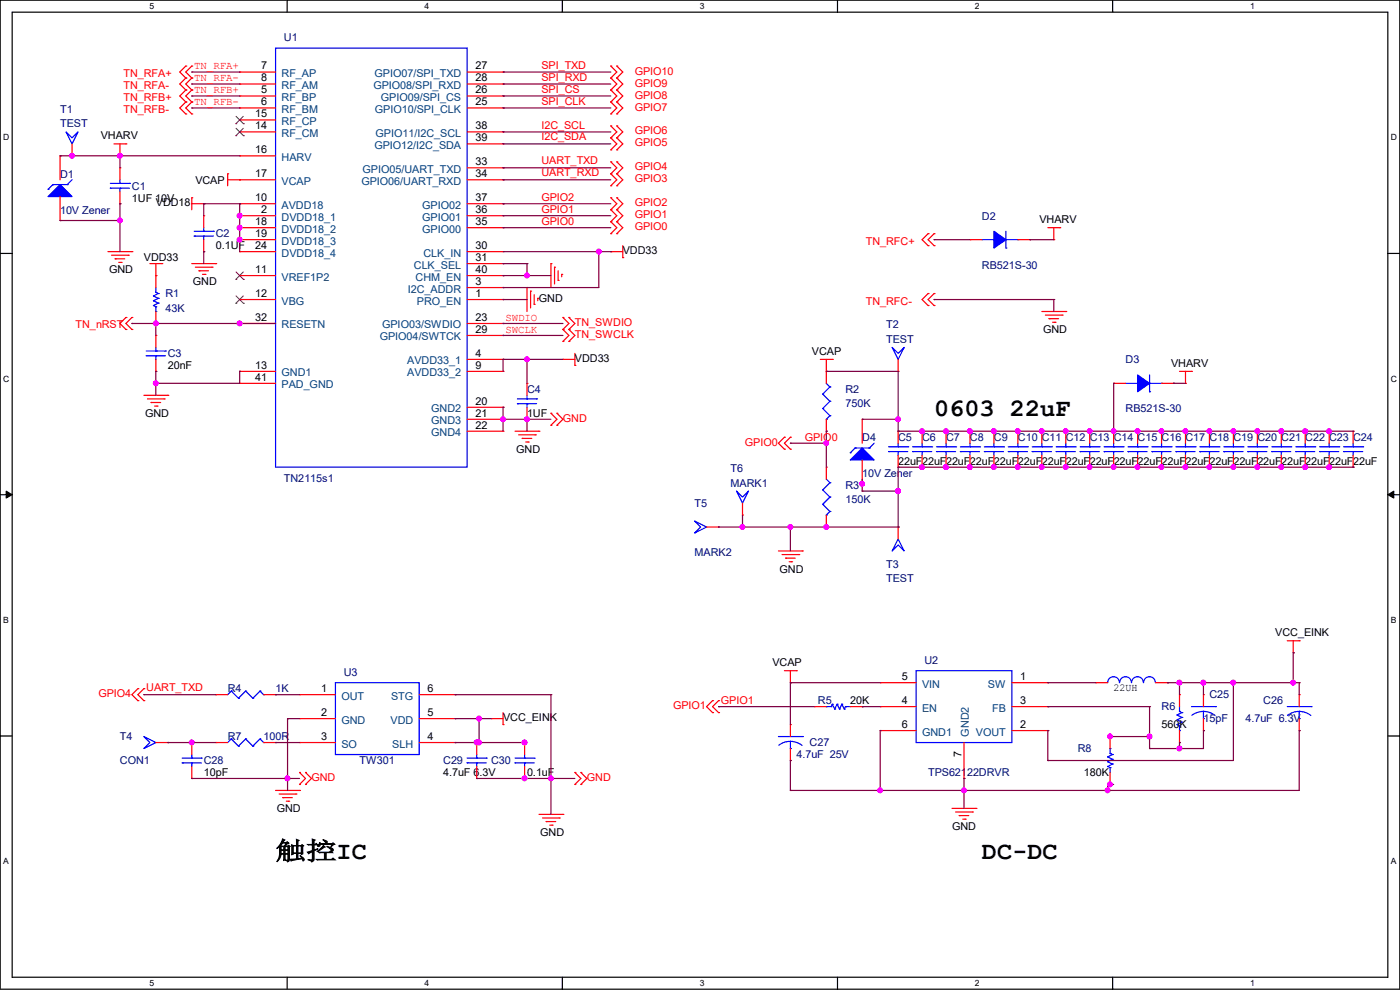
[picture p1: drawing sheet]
<svg xmlns="http://www.w3.org/2000/svg" width="297mm" height="210mm" viewBox="0 0 297 210" stroke-linecap="round" stroke-linejoin="round" font-family="sans-serif">
<path d="M0 0h297v209.8h-297zM2.6 2.6h291.8v204.7h-291.8z" fill="none" stroke="#000" stroke-width=".25"/>
<g fill="#fff">
<path d="M31.7 .3h1v2h-1z"/>
<path d="M31.7 207.6h1v1.9h-1z"/>
</g>
<path d="M60.9 0v2.6M60.9 207.3v2.5" fill="none" stroke="#000" stroke-width=".25"/>
<g fill="#fff">
<path d="M90.1 .3h1v2h-1z"/>
<path d="M90.1 207.6h1v1.9h-1z"/>
</g>
<path d="M119.3 0v2.6M119.3 207.3v2.5" fill="none" stroke="#000" stroke-width=".25"/>
<g fill="#fff">
<path d="M148.5 .3h.9v2h-.9z"/>
<path d="M148.5 207.6h.9v1.9h-.9z"/>
</g>
<path d="M177.7 0v2.6M177.7 207.3v2.5" fill="none" stroke="#000" stroke-width=".25"/>
<g fill="#fff">
<path d="M206.8 .3h1v2h-1z"/>
<path d="M206.8 207.6h1v1.9h-1z"/>
</g>
<path d="M236.1 0v2.6M236.1 207.3v2.5" fill="none" stroke="#000" stroke-width=".25"/>
<g fill="#fff">
<path d="M265.2 .3h1v2h-1z"/>
<path d="M265.2 207.6h1v1.9h-1z"/>
<path d="M.7 28.2h1.2v1.9h-1.2z"/>
<path d="M295.1 28.2h1.2v1.9h-1.2z"/>
<path d="M.7 79.3h1.2v2h-1.2z"/>
<path d="M295.1 79.3h1.2v2h-1.2z"/>
</g>
<path d="M0 53.8h2.6M294.4 53.8h2.6" fill="none" stroke="#000" stroke-width=".25"/>
<g fill="#fff">
<path d="M.7 130.5h1.2v2h-1.2z"/>
<path d="M295.1 130.5h1.1v2h-1.1z"/>
</g>
<path d="M0 104.9h2.6M294.4 104.9h2.6" fill="none" stroke="#000" stroke-width=".25"/>
<path d="M1.3 104.2l1.3 .7-1.3 .8zM294.4 104.9l1.3-.7v1.5z" fill="#000" stroke="#000" stroke-width=".21"/>
<g fill="#fff">
<path d="M.7 181.7h1.2v2h-1.2z"/>
<path d="M295.1 181.7h1.1v2h-1.1z"/>
</g>
<path d="M0 156.1h2.6M294.4 156.1h2.6" fill="none" stroke="#000" stroke-width=".25"/>
<g fill="none" stroke="#f00" stroke-width=".25">
<path d="M39.4 14h.1M39.4 16.6h.1M39.4 19.1h.1M39.4 14l-1.3 1.3 1.3 1.3M39.4 19.1l-1.3 1.3 1.3 1.2M39.4 16.6l-1.3 1.2 1.3 1.3M40.7 14h.1M40.7 16.6h.1M40.7 19.1h.1M40.7 14l-1.3 1.3 1.3 1.3M40.7 19.1l-1.3 1.3 1.3 1.2M40.7 16.6l-1.3 1.2 1.3 1.3"/>
<path d="M50.8 15.3h.1M50.8 17.8h.1M50.8 15.3h7.7M50.8 17.8h7.7M99.1 15.3h7.6M99.1 17.8h7.6M106.7 15.3h.1M106.7 17.8h.1M129.6 19.1h.1M129.6 16.6h.1M129.6 14h.1M129.6 19.1l1.3 1.3-1.3 1.2"/>
<path d="M129.6 16.6l1.3 1.2-1.3 1.3M129.6 14l1.3 1.3-1.3 1.3M130.9 19.1h.1M130.9 16.6h.1M130.9 14h.1M130.9 19.1l1.2 1.3-1.2 1.2M130.9 16.6l1.2 1.2-1.2 1.3M130.9 14l1.2 1.3-1.2 1.3M12.7 33.1h.1M12.7 33.1v5M15.3 33.1h.1M15.3 30.5v2.6"/>
<path d="M24.2 30.5h2.5M25.4 33.1h.1M25.4 35.6h.1M25.4 30.5v2.6M25.4 35.6v2.5M26.7 30.5h.1M39.4 21.6h.1M39.4 24.2h.1M39.4 21.6l-1.3 1.3 1.3 1.3M40.7 21.6h.1M40.7 24.2h.1M40.7 21.6l-1.3 1.3 1.3 1.3"/>
<path d="M48.3 36.9h.1M48.3 38.1h10.2M48.3 36.9v2.5M50.8 38.1h.1M50.8 20.4h.1M50.8 22.9h.1M50.8 28h.1M50.8 25.4h.1M50.8 33.1h.1M50.8 20.4h7.7M50.8 22.9h7.7M50.8 28h7.7"/>
<path d="M50.8 25.4h7.7M50.8 33.1h7.7M99.1 30.5h7.6M99.1 38.1h7.6M99.1 20.4h7.6M99.1 22.9h7.6M99.1 28h7.6M99.1 35.6h7.6M106.7 22.9h.1M106.7 20.4h.1M106.7 35.6h.1M106.7 38.1h.1"/>
<path d="M106.7 28h.1M106.7 30.5h.1M129.6 39.4h.1M129.6 36.9h.1M129.6 34.3h.1M129.6 31.8h.1M129.6 29.3h.1M129.6 26.7h.1M129.6 24.2h.1M129.6 21.6h.1M129.6 36.9l1.3 1.2-1.3 1.3M129.6 34.3l1.3 1.3-1.3 1.3"/>
<path d="M129.6 29.3l1.3 1.2-1.3 1.3M129.6 26.7l1.3 1.3-1.3 1.3M129.6 21.6l1.3 1.3-1.3 1.3M130.9 39.4h.1M130.9 36.9h.1M130.9 34.3h.1M130.9 31.8h.1M130.9 29.3h.1M130.9 26.7h.1M130.9 24.2h.1M130.9 21.6h.1M130.9 36.9l1.2 1.2-1.2 1.3"/>
<path d="M130.9 34.3l1.2 1.3-1.2 1.3M130.9 29.3l1.2 1.2-1.2 1.3M130.9 26.7l1.2 1.3-1.2 1.3M130.9 21.6l1.2 1.3-1.2 1.3M12.7 46.8h.1M12.7 41.7v5.1M22.9 53.4h5.1M23.7 54.1h3.5M24.4 54.9h.1M24.4 54.9h2.1M25.2 55.7h.5M25.4 43.2h.1"/>
<path d="M25.4 40.7v2.5M25.7 55.7h.1M27.2 54.1h.1M28 53.4h.1M31.8 55.9h2.5M33.1 58.5h.1M33.1 55.9v5.1M34.3 55.9h.1M40.7 42h.1M40.7 43.2h2.5M40.7 42v2.5M40.7 55.9h5.1"/>
<path d="M41.4 56.7h3.6M42.2 57.4h.1M42.2 57.4h2M43 58.2h.5M43.2 43.2h.1M43.2 53.4h.1M43.2 45.8h.1M43.2 45.8v2.5M43.2 50.8v2.6M43.5 58.2h.1M45 56.7h.1M45.8 55.9h.1"/>
<path d="M50.8 45.8h.1M50.8 43.2h.1M50.8 58.5h.1M50.8 48.3h.1M50.8 50.8h.1M50.8 53.4h.1M50.8 43.2h7.7M50.8 53.4h7.7M50.8 48.3h7.7M50.8 45.8h7.7M50.8 58.5h7.7M50.8 50.8h7.7"/>
<path d="M99.1 43.2h7.6M99.1 55.9h7.6M99.1 53.4h7.6M99.1 48.3h7.6M99.1 45.8h7.6M99.1 58.5h7.6M106.7 53.4h.1M106.7 55.9h.1M106.7 48.3h.1M106.7 45.8h.1M106.7 43.2h.1M106.7 58.5h.1"/>
<path d="M116.9 55.9h.1M116.9 55.9v5.1M117.6 56.7h.1M117.6 56.7v3.5M118.4 59.5h.1M118.4 57.4v2.1M119.2 58.2h.1M119.2 58.2v.5M129.6 53.4h.1M129.6 49.6h.1M129.6 47h.1M129.6 44.5h.1"/>
<path d="M129.6 42h.1M129.6 53.4h2.5M129.6 47l1.3 1.3-1.3 1.3M129.6 44.5l1.3 1.3-1.3 1.2M129.6 42l1.3 1.2-1.3 1.3M130.9 49.6h.1M130.9 47h.1M130.9 44.5h.1M130.9 42h.1M130.9 47l1.2 1.3-1.2 1.3M130.9 44.5l1.2 1.3-1.2 1.2M130.9 42l1.2 1.2-1.2 1.3"/>
<path d="M132.1 54.7h.1M132.1 52.1v2.6M196.9 49.6h.1M196.9 52.1h.1M196.9 49.6l-1.3 1.2 1.3 1.3M198.2 49.6h.1M198.2 52.1h.1M198.2 49.6l-1.3 1.2 1.3 1.3M205.8 50.8h.1M205.8 50.8h2.5M215.9 50.8h2.6M218.5 50.8h.1"/>
<path d="M222.3 48.3h2.5M223.6 50.8h.1M223.6 48.3v2.5M224.8 48.3h.1M26.7 67.4h.1M26.7 69.9h.1M26.7 67.4l-1.3 1.2 1.3 1.3M28 67.4h.1M28 69.9h.1M28 67.4l-1.3 1.2 1.3 1.3M33.1 78.8h.1M33.1 71.2h.1"/>
<path d="M33.1 68.6h.1M33.1 66.1v2.5M33.1 71.2v2.5M33.1 76.2v2.6M50.8 63.5h.1M50.8 78.8h.1M50.8 68.6h.1M50.8 78.8h7.7M50.8 63.5h7.7M50.8 68.6h7.7M99.1 76.2h7.6M99.1 78.8h7.6"/>
<path d="M99.1 63.5h7.6M99.1 61h7.6M99.1 68.6h7.6M99.1 71.2h7.6M106.7 63.5h.1M106.7 61h.1M106.7 76.2h.1M106.7 78.8h.1M106.7 68.6h.1M106.7 71.2h.1M111.8 61h.1M111.8 61v5.1"/>
<path d="M112.6 61.8h.1M112.6 61.8v3.5M113.3 64.6h.1M113.3 62.5v2.1M114.1 63.3h.1M114.1 63.3v.5M119.4 76.2h.1M119.4 69.9h.1M119.4 67.4h.1M119.4 72.4h.1M119.4 76.2h2.6M119.4 67.4l1.3 1.2-1.3 1.3"/>
<path d="M119.4 69.9l1.3 1.3-1.3 1.2M120.7 69.9h.1M120.7 67.4h.1M120.7 72.4h.1M120.7 67.4l1.3 1.2-1.3 1.3M120.7 69.9l1.3 1.3-1.3 1.2M122 77.5h.1M122 75v2.5M174 76.2h2.6M175.3 78.8h.1M175.3 76.2v5.1M176.6 76.2h.1"/>
<path d="M190.5 78.8h.1M190.5 76.2v2.6M196.9 62.3h.1M196.9 64.8h.1M196.9 62.3l-1.3 1.2 1.3 1.3M198.2 62.3h.1M198.2 64.8h.1M198.2 62.3l-1.3 1.2 1.3 1.3M221 66.1h5.1M221.8 66.8h3.5M222.5 67.6h.1M222.5 67.6h2.1"/>
<path d="M223.3 68.4h.5M223.8 68.4h.1M225.3 66.8h.1M226.1 66.1h.1M250.2 78.8h2.6M251.5 78.8v2.5M252.8 78.8h.1M30.5 83.9h5.1M31.3 84.6h3.5M32 85.4h.1M32 85.4h2.1M32.8 86.1h.5"/>
<path d="M33.3 86.1h.1M34.8 84.6h.1M35.6 83.9h.1M50.8 81.3h.1M50.8 81.3h7.7M99.1 91.5h7.6M99.1 86.4h7.6M99.1 88.9h7.6M106.7 86.4h.1M106.7 88.9h.1M106.7 91.5h.1M109.3 91.5h5"/>
<path d="M110 92.2h3.6M110.8 93h.1M110.8 93h2M111.5 93.8h.6M111.8 88.9h.1M111.8 81.3h.1M111.8 81.3v2.6M111.8 86.4v2.5M112.1 93.8h.1M113.6 92.2h.1M114.3 91.5h.1M116.9 90.2h.1"/>
<path d="M116.9 87.7h.1M116.9 87.7l1.3 1.2-1.3 1.3M118.2 90.2h.1M118.2 87.7h.1M118.2 87.7l1.2 1.2-1.2 1.3M166.4 92.8h.1M166.4 95.3h.1M166.4 92.8l-1.3 1.2 1.3 1.3M167.7 92.8h.1M167.7 95.3h.1M167.7 92.8l-1.3 1.2 1.3 1.3M175.3 91.5h.1"/>
<path d="M175.3 99.1h.1M175.3 88.9v2.6M175.3 99.1v2.5M182.9 88.9h.1M182.9 88.9v5.1M182.9 97.6v5.1M190.5 99.1h.1M190.5 91.5h.1M190.5 91.5v2.5M190.5 96.6v2.5M195.6 99.1h.1M195.6 91.5h.1"/>
<path d="M195.6 91.5v2.5M195.6 96.6v2.5M200.7 99.1h.1M200.7 91.5h.1M200.7 91.5v2.5M200.7 96.6v2.5M205.8 99.1h.1M205.8 91.5h.1M205.8 91.5v2.5M205.8 96.6v2.5M210.9 99.1h.1M210.9 91.5h.1"/>
<path d="M210.9 91.5v2.5M210.9 96.6v2.5M215.9 99.1h.1M215.9 91.5h.1M215.9 91.5v2.5M215.9 96.6v2.5M221 99.1h.1M221 91.5h.1M221 91.5v2.5M221 96.6v2.5M226.1 99.1h.1M226.1 91.5h.1"/>
<path d="M226.1 91.5v2.5M226.1 96.6v2.5M231.2 99.1h.1M231.2 91.5h.1M231.2 91.5v2.5M231.2 96.6v2.5M236.3 81.3h.1M236.3 99.1h.1M236.3 91.5h.1M236.3 81.3h2.5M236.3 91.5v2.5M236.3 96.6v2.5"/>
<path d="M241.3 99.1h.1M241.3 91.5h.1M241.3 91.5v2.5M241.3 96.6v2.5M246.4 99.1h.1M246.4 91.5h.1M246.4 81.3h2.6M246.4 91.5v2.5M246.4 96.6v2.5M249 81.3h.1M251.5 81.3h.1M251.5 99.1h.1"/>
<path d="M251.5 91.5h.1M251.5 91.5v2.5M251.5 96.6v2.5M256.6 99.1h.1M256.6 91.5h.1M256.6 91.5v2.5M256.6 96.6v2.5M261.7 99.1h.1M261.7 91.5h.1M261.7 91.5v2.5M261.7 96.6v2.5M266.7 99.1h.1"/>
<path d="M266.7 91.5h.1M266.7 91.5v2.5M266.7 96.6v2.5M271.8 99.1h.1M271.8 91.5h.1M271.8 91.5v2.5M271.8 96.6v2.5M276.9 99.1h.1M276.9 91.5h.1M276.9 91.5v2.5M276.9 96.6v2.5M282 99.1h.1"/>
<path d="M282 91.5h.1M282 91.5v2.5M282 96.6v2.5M287.1 99.1h.1M287.1 91.5h.1M287.1 91.5v2.5M287.1 96.6v2.5M149.9 111.8h2.5M152.4 111.8h.1M157.5 109.3h.1M157.5 106.7v2.6M165.1 116.9h5.1"/>
<path d="M165.9 117.6h3.6M166.7 118.4h.1M166.7 118.4h2M167.4 119.2h.5M167.9 119.2h.1M169.5 117.6h.1M170.2 116.9h.1M175.3 111.8h.1M175.3 109.3v2.5M182.9 102.7h.1M190.5 111.8h.1M190.5 111.8v2.5"/>
<path d="M273.1 135.9h2.5M274.4 138.5h.1M274.4 135.9v2.6M275.6 135.9h.1M29.3 146.1h.1M29.3 148.6h.1M29.3 146.1l-1.3 1.3 1.3 1.2M30.5 146.1h.1M30.5 148.6h.1M30.5 146.1l-1.2 1.3 1.2 1.2M33.1 157.5h2.5M35.6 157.5h.1"/>
<path d="M40.7 157.5h.1M40.7 157.5v2.6M45.8 157.5h.1M45.8 147.4h.1M45.8 157.5h2.5M45.8 147.4h2.5M55.9 157.5h2.6M55.9 147.4h2.6M58.5 157.5h.1M58.5 147.4h.1M63.5 147.4h.1M63.5 152.4h.1"/>
<path d="M63.5 157.5h.1M63.5 152.4h7.7M63.5 157.5h7.7M63.5 147.4h7.7M88.9 152.4h7.7M88.9 157.5h7.7M88.9 147.4h7.7M96.6 157.5h.1M96.6 152.4h.1M96.6 147.4h.1M101.1 157.5h.1M101.1 157.5v2.6"/>
<path d="M104.2 152.4h.1M104.2 152.4h2.5M106.7 153.7h.1M106.7 151.2v2.5M111.3 157.5h.1M111.3 157.5v2.6M151.2 148.6h.1M151.2 151.2h.1M151.2 148.6l-1.3 1.3 1.3 1.3M152.4 148.6h.1M152.4 151.2h.1M152.4 148.6l-1.2 1.3 1.2 1.3"/>
<path d="M166.4 142.3h2.6M167.7 144.8h.1M167.7 153.7h.1M167.7 142.3v2.5M167.7 153.7v2.6M167.7 158.8v2.5M169 142.3h.1M172.8 149.9h.1M172.8 149.9h2.5M180.4 149.9h2.5M182.9 149.9h.1M186.7 144.8h.1"/>
<path d="M186.7 149.9h.1M186.7 155h.1M186.7 144.8h7.7M186.7 149.9h7.7M186.7 155h7.7M204.5 157.5v7.6M214.7 144.8h7.6M214.7 149.9h7.6M214.7 155h7.6M222.3 144.8h.1M222.3 149.9h.1M222.3 155h.1"/>
<path d="M232.5 144.8h.1M232.5 144.8h2.5M235.5 156.3h.1M235.5 156.3v2.5M245.2 144.8h2.5M247.7 144.8h.1M250.2 147.4h.1M250.2 157.5h.1M250.2 147.4v2.5M250.2 155v2.5M255.3 147.4h.1M255.3 155h.1"/>
<path d="M255.3 147.4v2.5M255.3 152.4v2.6M275.6 147.4h.1M275.6 155h.1M275.6 147.4v2.5M275.6 152.4v2.6M40.7 165.1h.1M40.7 162.6v2.5M58.5 167.7h5M59.2 168.4h3.6M60 169.2h.1M60 169.2h2"/>
<path d="M60.7 170h.6M61.3 170h.1M62.8 168.4h.1M63.5 167.7h.1M63.5 166.4h.1M63.5 163.9h.1M63.5 163.9l1.3 1.2-1.3 1.3M64.8 166.4h.1M64.8 163.9h.1M64.8 163.9l1.3 1.2-1.3 1.3M101.1 165.1h.1M101.1 162.6v2.5"/>
<path d="M111.3 165.1h.1M111.3 162.6v2.5M114.3 172.8h5.1M115.1 173.5h3.6M115.9 174.3h.1M115.9 174.3h2M116.6 175h.5M117.1 175h.1M118.7 173.5h.1M119.4 172.8h.1M122 166.4h.1M122 163.9h.1"/>
<path d="M122 163.9l1.2 1.2-1.2 1.3M123.2 166.4h.1M123.2 163.9h.1M123.2 163.9l1.3 1.2-1.3 1.3M167.7 161.3h.1M202 171.5h5.1M202.7 172.3h3.6M203.5 173h.1M203.5 173h2M204.3 173.8h.5M204.5 165.1h.1M204.8 173.8h.1"/>
<path d="M206.3 172.3h.1M207.1 171.5h.1M235.5 166.4h.1M235.5 163.9v2.5"/>
</g>
<g fill="none" stroke="#00f" stroke-width=".25">
<path d="M58.5 10.2h40.6v88.9h-40.6zM11.2 39.2h.1M11.2 39.2h3.1M11.2 39.2l-1 1M14 28l1.3 1.3 1.3-1.3-1.3 2.5zM14.3 39.2h.1M15.3 38.1l-1 1.1M23.4 39.9h.1M23.4 38.9h4.1M23.4 39.9h4.1M25.4 39.9h.1M25.4 38.9h.1"/>
<path d="M25.4 38.1v.8M25.4 39.9v.8M27.5 38.9h.1M10.2 40.2h.1M41.2 50.1h.1M41.2 49.1h4.1M41.2 50.1h4.1M43.2 50.1h.1M43.2 49.1h.1M43.2 48.3v.8M43.2 50.1v.7M45.3 49.1h.1"/>
<path d="M208.3 50.8h2.6M210.9 50.8h.1M213.4 52.6h.1M213.4 49.1v3.5M213.4 50.8h2.5M215.9 50.8h.1M31 75.5h.1M31 74.5h4.1M31 75.5h4.1M32.6 62.8h.1M32.6 63.8h.1M32.6 64.8h.1"/>
<path d="M32.6 62.8l1 .5M32.6 63.8l1 .5M32.6 64.8l.5 .3M33.1 75.5h.1M33.1 74.5h.1M33.1 62h.1M33.1 65.1h.1M33.1 66.1h.1M33.1 61v1M33.1 65.1v1M33.1 73.7v.8M33.1 75.5v.7"/>
<path d="M33.1 62l.5 .3M33.6 62.3h.1M33.6 63.3h.1M33.6 64.3h.1M33.6 62.3l-1 .5M33.6 63.3l-1 .5M33.6 64.3l-1 .5M35.1 74.5h.1M189.3 73.7l1.2 1.3 1.3-1.3-1.3 2.5zM243.9 79.5v3.6M109.8 85.6h.1M109.8 84.6h4"/>
<path d="M109.8 85.6h4M111.8 85.6h.1M111.8 84.6h.1M111.8 83.9v.7M111.8 85.6v.8M113.8 84.6h.1M174.5 83.6h.1M174.5 86.7h.1M174.5 83.6l1.6 1.5M174.5 86.7l1.6 1.5M175.3 88.9h.1M175.3 81.3l.8 .8"/>
<path d="M176.1 82.1h.1M176.1 85.1h.1M176.1 88.2h.1M176.1 82.1l-1.6 1.5M176.1 85.1l-1.6 1.6M176.1 88.2l-.8 .7M180.4 96.1h.1M181.4 95h.1M181.4 95h3M181.4 95l-1 1.1M184.4 95h.1M185.5 94l-1.1 1"/>
<path d="M188.5 95.8h.1M188.5 94.8h4.1M188.5 95.8h4.1M190.5 95.8h.1M190.5 94.8h.1M190.5 94v.8M190.5 95.8v.8M192.6 94.8h.1M193.6 95.8h.1M193.6 94.8h4.1M193.6 95.8h4.1M195.6 95.8h.1"/>
<path d="M195.6 94.8h.1M195.6 94v.8M195.6 95.8v.8M197.7 94.8h.1M198.7 95.8h.1M198.7 94.8h4M198.7 95.8h4M200.7 95.8h.1M200.7 94.8h.1M200.7 94v.8M200.7 95.8v.8M202.7 94.8h.1"/>
<path d="M203.8 95.8h.1M203.8 94.8h4M203.8 95.8h4M205.8 95.8h.1M205.8 94.8h.1M205.8 94v.8M205.8 95.8v.8M207.8 94.8h.1M208.8 95.8h.1M208.8 94.8h4.1M208.8 95.8h4.1M210.9 95.8h.1"/>
<path d="M210.9 94.8h.1M210.9 94v.8M210.9 95.8v.8M212.9 94.8h.1M213.9 95.8h.1M213.9 94.8h4.1M213.9 95.8h4.1M215.9 95.8h.1M215.9 94.8h.1M215.9 94v.8M215.9 95.8v.8M218 94.8h.1"/>
<path d="M219 95.8h.1M219 94.8h4.1M219 95.8h4.1M221 95.8h.1M221 94.8h.1M221 94v.8M221 95.8v.8M223.1 94.8h.1M224.1 95.8h.1M224.1 94.8h4M224.1 95.8h4M226.1 95.8h.1"/>
<path d="M226.1 94.8h.1M226.1 94v.8M226.1 95.8v.8M228.1 94.8h.1M229.2 95.8h.1M229.2 94.8h4M229.2 95.8h4M231.2 95.8h.1M231.2 94.8h.1M231.2 94v.8M231.2 95.8v.8M233.2 94.8h.1"/>
<path d="M234.2 95.8h.1M234.2 94.8h4.1M234.2 95.8h4.1M236.3 95.8h.1M236.3 94.8h.1M236.3 94v.8M236.3 95.8v.8M238.3 94.8h.1M238.8 81.3h2.5M239.3 95.8h.1M239.3 94.8h4.1M239.3 95.8h4.1"/>
<path d="M241.3 95.8h.1M241.3 94.8h.1M241.3 81.3h.1M241.3 94v.8M241.3 95.8v.8M243.4 94.8h.1M243.9 83.1h.1M243.9 81.3h2.5M244.4 95.8h.1M244.4 94.8h4.1M244.4 95.8h4.1M246.4 81.3h.1"/>
<path d="M246.4 95.8h.1M246.4 94.8h.1M246.4 94v.8M246.4 95.8v.8M248.5 94.8h.1M249.5 95.8h.1M249.5 94.8h4M249.5 95.8h4M251.5 95.8h.1M251.5 94.8h.1M251.5 94v.8M251.5 95.8v.8"/>
<path d="M253.5 94.8h.1M254.6 95.8h.1M254.6 94.8h4M254.6 95.8h4M256.6 95.8h.1M256.6 94.8h.1M256.6 94v.8M256.6 95.8v.8M258.6 94.8h.1M259.6 95.8h.1M259.6 94.8h4.1M259.6 95.8h4.1"/>
<path d="M261.7 95.8h.1M261.7 94.8h.1M261.7 94v.8M261.7 95.8v.8M263.7 94.8h.1M264.7 95.8h.1M264.7 94.8h4.1M264.7 95.8h4.1M266.7 95.8h.1M266.7 94.8h.1M266.7 94v.8M266.7 95.8v.8"/>
<path d="M268.8 94.8h.1M269.8 95.8h.1M269.8 94.8h4.1M269.8 95.8h4.1M271.8 95.8h.1M271.8 94.8h.1M271.8 94v.8M271.8 95.8v.8M273.9 94.8h.1M274.9 95.8h.1M274.9 94.8h4M274.9 95.8h4"/>
<path d="M276.9 95.8h.1M276.9 94.8h.1M276.9 94v.8M276.9 95.8v.8M278.9 94.8h.1M280 95.8h.1M280 94.8h4M280 95.8h4M282 95.8h.1M282 94.8h.1M282 94v.8M282 95.8v.8"/>
<path d="M284 94.8h.1M285 95.8h.1M285 94.8h4.1M285 95.8h4.1M287.1 95.8h.1M287.1 94.8h.1M287.1 94v.8M287.1 95.8v.8M289.1 94.8h.1M147.4 110.5l2.5 1.3-2.5 1.3 1.2-1.3zM156.3 104.2l1.2 1.3 1.3-1.3-1.3 2.5zM174.5 103.9h.1"/>
<path d="M174.5 107h.1M174.5 103.9l1.6 1.6M174.5 107l1.6 1.5M175.3 109.3h.1M175.3 101.6l.8 .8M176.1 102.4h.1M176.1 105.5h.1M176.1 108.5h.1M176.1 102.4l-1.6 1.5M176.1 105.5l-1.6 1.5M176.1 108.5l-.8 .8M190.5 114.3l1.3 2.6-1.3-1.3-1.2 1.3z"/>
<path d="M30.5 156.3l2.6 1.2-2.6 1.3 1.3-1.3zM49.1 156.8h.1M49.1 146.6h.1M49.1 156.8l-.8 .7M49.1 156.8l1.5 1.5M49.1 146.6l-.8 .8M49.1 146.6l1.5 1.5M50.6 158.3h.1M50.6 148.1h.1M52.1 156.8h.1M52.1 146.6h.1M52.1 156.8l-1.5 1.5"/>
<path d="M52.1 156.8l1.5 1.5M52.1 146.6l-1.5 1.5M52.1 146.6l1.5 1.5M53.6 158.3h.1M53.6 148.1h.1M55.2 156.8h.1M55.2 146.6h.1M55.2 156.8l-1.6 1.5M55.2 156.8l.7 .7M55.2 146.6l-1.6 1.5M55.2 146.6l.7 .8M55.9 157.5h.1"/>
<path d="M55.9 147.4h.1M71.2 144.8h17.7v15.3h-17.7zM165.1 156.3h5.1M167.7 158.8h.1M167.7 157.3l1.5 .3 .9 .5M167.7 157.3l-1.1 .1-1.4 .7M167.7 157.3v1.5M170.2 156.3h.1M175.3 149.9h.1M175.3 149.9h1M176.3 149.9h.1M176.6 149.4h.1"/>
<path d="M176.6 149.4l.5 1M176.6 149.4l-.3 .5M177.1 150.4h.1M177.6 149.4h.1M177.6 149.4l.5 1M177.6 149.4l-.5 1M178.1 150.4h.1M178.6 149.4h.1M178.6 149.4l.5 1M178.6 149.4l-.5 1M179.1 150.4h.1M179.4 149.9h.1"/>
<path d="M179.4 149.9h1M179.4 149.9l-.3 .5M194.4 142.3h20.3v15.2h-20.3zM235 144.8a1.25 1.25 0 0 1 1.2-1.2 1.25 1.25 0 0 1 1.3 1.2M235.5 159.8h.1M235.5 158.8h.1M235.5 158.8v1M235.5 159.8l.5 .3M237.5 144.8a1.25 1.25 0 0 1 1.3-1.2 1.25 1.25 0 0 1 1.2 1.2 1.29 1.29 0 0 1 1.3-1.2 1.29 1.29 0 0 1 1.3 1.2 1.25 1.25 0 0 1 1.3-1.2 1.25 1.25 0 0 1 1.2 1.2M249.7 151.7h.1M249.7 152.7h.1M249.7 153.7h.1"/>
<path d="M249.7 151.7l1 .5M249.7 152.7l1 .5M249.7 153.7l.5 .3M250.2 150.9h.1M250.2 154h.1M250.2 155h.1M250.2 149.9v1M250.2 154v1M250.2 150.9l.5 .3M250.7 151.2h.1M250.7 152.2h.1M250.7 153.2h.1"/>
<path d="M250.7 151.2l-1 .5M250.7 152.2l-1 .5M250.7 153.2l-1 .5M252.8 149.9h5.1M255.3 152.4h.1M255.3 150.9l1.6 .3 .9 .6M255.3 150.9l-1.1 .2-1.4 .7M255.3 150.9v1.5M257.9 149.9h.1M273.1 149.9h5.1M275.6 152.4h.1M275.6 150.9l1.6 .3 .9 .6"/>
<path d="M275.6 150.9l-1 .2-1.4 .7M275.6 150.9v1.5M278.2 149.9h.1M38.7 161.8h.1M38.7 161.8h4M38.7 160.8h4M40.7 161.8h.1M40.7 160.8h.1M40.7 160.1v.7M40.7 161.8v.8M42.7 160.8h.1M99.1 161.8h.1"/>
<path d="M99.1 161.8h4.1M99.1 160.8h4.1M101.1 160.8h.1M101.1 161.8h.1M101.1 160.1v.7M101.1 161.8v.8M103.2 160.8h.1M109.3 161.8h.1M109.3 161.8h4M109.3 160.8h4M111.3 160.8h.1M111.3 161.8h.1"/>
<path d="M111.3 160.1v.7M111.3 161.8v.8M113.3 160.8h.1M235 162.6h.1M235 161.6h.1M235 160.6h.1M235 162.6l.5 .3M235 161.6l1 .5M235 160.6l1 .5M235.5 162.9h.1M235.5 162.9v1M236 162.1h.1"/>
<path d="M236 161.1h.1M236 160.1h.1M236 162.1l-1 .5M236 161.1l-1 .5M236 160.1l-1 .5"/>
</g>
<g fill="#00f" stroke="#00f" stroke-width=".25">
<path d="M180.4 97.6l2.5-2.6 2.6 2.6z"/>
<path d="M12.7 39.2l2.6 2.5h-5.1z"/>
<path d="M241.3 79.5l2.6 1.8-2.6 1.8z" fill-rule="evenodd"/>
<path d="M210.9 49.1l2.5 1.7-2.5 1.8z" fill-rule="evenodd"/>
</g>
<g fill="none" stroke="#804000" stroke-width=".21">
<path d="M50 28.8h.1M50 26.2h.1M50.1 27.2l1.5 1.6M50.1 24.7l1.5 1.5M51.6 27.2l-1.6 1.6M51.6 24.7l-1.6 1.5M51.6 28.8h.1M51.6 26.2h.1M50 59.3h.1M50.1 57.7l1.5 1.6M51.6 57.7l-1.6 1.6M51.6 59.3h.1"/>
<path d="M50 64.3h.1M50.1 62.8l1.5 1.5M51.6 62.8l-1.6 1.5M51.6 64.3h.1"/>
</g>
<g fill="none" stroke="#800040" stroke-width=".25">
<path d="M40.7 15.3h.1M40.7 17.8h.1M40.7 15.3h10.1M40.7 17.8h10.1M106.7 15.3h.1M106.7 17.8h.1M106.7 15.3h22.9M106.7 17.8h22.9M12.7 33.1h.1M12.7 33.1h38.1M15.3 33.1h.1M25.4 33.1h.1"/>
<path d="M25.4 33.1v2.5M40.7 20.4h.1M40.7 22.9h.1M40.7 20.4h10.1M40.7 22.9h10.1M106.7 28h.1M106.7 30.5h.1M106.7 22.9h.1M106.7 20.4h.1M106.7 35.6h.1M106.7 38.1h.1M106.7 20.4h22.9"/>
<path d="M106.7 22.9h22.9M106.7 28h22.9M106.7 30.5h22.9M106.7 35.6h22.9M106.7 38.1h22.9M12.7 46.8h.1M12.7 46.8h12.7M25.4 43.2h.1M25.4 46.8h.1M25.4 43.2v10.2M43.2 43.2h.1M43.2 53.4h.1"/>
<path d="M43.2 43.2h7.6M43.2 43.2v2.6M43.2 53.4v2.5M50.8 43.2h.1M50.8 45.8h.1M50.8 48.3h.1M50.8 50.8h.1M50.8 43.2v10.2M106.7 45.8h.1M106.7 55.9h.1M106.7 58.5h.1M106.7 48.3h.1"/>
<path d="M106.7 43.2h.1M106.7 43.2h22.9M106.7 45.8h22.9M106.7 53.4h22.9M106.7 55.9h5.1M106.7 58.5h10.2M106.7 48.3h22.9M111.8 55.9h.1M111.8 58.5h.1M111.8 55.9v2.6M127 53.4h.1M127 53.4v7.6h-20.3"/>
<path d="M129.6 53.4h.1M198.2 50.8h.1M198.2 50.8h7.6M218.5 50.8h.1M218.5 50.8h5.1M28 68.6h.1M28 68.6h30.5M33.1 68.6h.1M33.1 78.8h.1M33.1 68.6v2.6M33.1 78.8v5.1M50.8 68.6h.1"/>
<path d="M50.8 78.8h.1M50.8 78.8v2.5h-17.7M106.7 63.5h.1M106.7 68.6h.1M106.7 71.2h.1M106.7 76.2h.1M106.7 61h.1M106.7 63.5h5.1M106.7 68.6h12.7M106.7 71.2h12.7M106.7 76.2v2.6M106.7 76.2h12.7"/>
<path d="M111.8 76.2h.1M111.8 76.2v5.1M175.3 78.8h.1M175.3 78.8h15.2v12.7M198.2 63.5h.1M198.2 63.5h25.4M223.6 63.5h.1M223.6 63.5v2.6M33.1 81.3h.1M106.7 86.4h.1M106.7 88.9h.1M106.7 86.4v5.1"/>
<path d="M106.7 88.9h10.2M111.8 88.9h.1M111.8 88.9v2.6M167.7 94h.1M167.7 94h7.6M175.3 91.5h.1M175.3 94h.1M175.3 91.5v7.6M182.9 88.9h7.6M190.5 99.1h.1M190.5 88.9h.1M190.5 91.5h.1"/>
<path d="M190.5 99.1v12.7M190.5 99.1h96.6M190.5 91.5h96.6M195.6 91.5h.1M195.6 99.1h.1M200.7 91.5h.1M200.7 99.1h.1M205.8 91.5h.1M205.8 99.1h.1M210.9 91.5h.1M210.9 99.1h.1M215.9 91.5h.1"/>
<path d="M215.9 99.1h.1M221 91.5h.1M221 99.1h.1M226.1 91.5h.1M226.1 99.1h.1M231.2 91.5h.1M231.2 99.1h.1M236.3 81.3h.1M236.3 99.1h.1M236.3 91.5h.1M236.3 81.3v10.2M241.3 99.1h.1"/>
<path d="M241.3 91.5h.1M246.4 99.1h.1M246.4 91.5h.1M249 81.3h.1M249 81.3h2.5M251.5 99.1h.1M251.5 91.5h.1M261.7 91.5h.1M261.7 99.1h.1M266.7 91.5h.1M266.7 99.1h.1M271.8 91.5h.1"/>
<path d="M271.8 99.1h.1M276.9 91.5h.1M276.9 99.1h.1M282 91.5h.1M282 99.1h.1M287.1 91.5h.1M287.1 99.1h.1M152.4 111.8h38.1M157.5 111.8h.1M157.5 109.3v2.5M167.7 111.8h.1M167.7 111.8v5.1"/>
<path d="M175.3 111.8h.1M182.9 102.7h.1M182.9 104.2h.1M182.9 104.2h7.6M182.9 101.6v2.6M190.5 104.2h.1M190.5 111.8h.1M274.4 138.5h.1M274.4 138.5v6.3M30.5 147.4h.1M30.5 147.4h15.3M35.6 157.5h.1"/>
<path d="M35.6 157.5h10.2M40.7 157.5h.1M58.5 147.4h.1M58.5 157.5h.1M58.5 147.4h5M58.5 157.5h5M61 152.4h.1M61 152.4h2.5M61 152.4v15.3M96.6 157.5h.1M96.6 152.4h.1M96.6 147.4h.1"/>
<path d="M96.6 147.4h20.3M96.6 157.5h15.2M96.6 152.4h7.6M101.1 157.5h.1M101.6 152.4h.1M101.6 157.5h.1M101.6 152.4v5.1M111.3 157.5h.1M116.9 147.4h.1M116.9 147.4v25.4M152.4 149.9h.1M152.4 149.9h20.4"/>
<path d="M167.7 144.8h.1M167.7 144.8h19M167.7 144.8v8.9M182.9 149.9h.1M182.9 149.9h3.8M186.7 155h.1M186.7 155v12.7M222.3 144.8h.1M222.3 149.9h.1M222.3 155h.1M222.3 144.8h10.2M222.3 149.9h21.6"/>
<path d="M222.3 155v6.3M235 156.3h.1M235 156.3h8.9M235.5 156.3h.1M243.9 149.9h.1M243.9 156.3h.1M243.9 158.8h.1M243.9 149.9v8.9M247.7 144.8h.1M247.7 144.8h27.9M250.2 144.8h.1M250.2 158.8h.1"/>
<path d="M250.2 157.5h.1M250.2 144.8v2.6M250.2 157.5v1.3M255.3 144.8h.1M255.3 155h.1M255.3 144.8v2.6M255.3 155v3.8h-11.4M261.7 144.8h.1M261.7 144.8v16.5h-39.4M274.4 144.8h.1M275.6 144.8h.1M275.6 155h.1"/>
<path d="M275.6 144.8v2.6M275.6 155v12.7h-107.9M40.7 165.1h.1M40.7 165.1h22.8M61 165.1h.1M101.1 165.1h.1M101.1 165.1h20.9M111.3 165.1h.1M116.9 165.1h.1M167.7 161.3h.1M167.7 167.7h.1M167.7 161.3v6.4"/>
<path d="M186.7 167.7h.1M204.5 165.1h.1M204.5 167.7h.1M204.5 165.1v6.4M222.3 161.3h.1M235 166.4h.1M235 167.7h.1M235 166.4h1.3M235 166.4v1.3M235.5 166.4h.1"/>
</g>
<g fill="#f0f" stroke="#f0f" stroke-width=".25">
<circle cx="25.4" cy="33" r=".49"/>
<circle cx="25.4" cy="46.8" r=".49"/>
<circle cx="50.8" cy="45.7" r=".49"/>
<circle cx="50.8" cy="48.3" r=".49"/>
<circle cx="50.8" cy="50.8" r=".49"/>
<circle cx="111.8" cy="76.2" r=".49"/>
<circle cx="106.7" cy="88.9" r=".49"/>
<circle cx="111.8" cy="58.4" r=".49"/>
<circle cx="50.8" cy="68.6" r=".49"/>
<circle cx="33" cy="68.6" r=".49"/>
<circle cx="33" cy="81.3" r=".49"/>
<circle cx="175.3" cy="111.8" r=".49"/>
<circle cx="195.6" cy="99.1" r=".49"/>
<circle cx="195.6" cy="91.5" r=".49"/>
<circle cx="236.2" cy="91.5" r=".49"/>
<circle cx="175.3" cy="94" r=".49"/>
<circle cx="15.3" cy="33" r=".49"/>
<circle cx="127" cy="53.4" r=".49"/>
<circle cx="205.8" cy="91.5" r=".49"/>
<circle cx="200.7" cy="91.5" r=".49"/>
<circle cx="210.8" cy="91.5" r=".49"/>
<circle cx="215.9" cy="91.5" r=".49"/>
<circle cx="226.1" cy="91.5" r=".49"/>
<circle cx="221" cy="91.5" r=".49"/>
<circle cx="231.2" cy="91.5" r=".49"/>
<circle cx="200.7" cy="99.1" r=".49"/>
<circle cx="210.8" cy="99.1" r=".49"/>
<circle cx="205.8" cy="99.1" r=".49"/>
<circle cx="215.9" cy="99.1" r=".49"/>
<circle cx="226.1" cy="99.1" r=".49"/>
<circle cx="221" cy="99.1" r=".49"/>
<circle cx="231.2" cy="99.1" r=".49"/>
<circle cx="236.2" cy="99.1" r=".49"/>
<circle cx="241.3" cy="99.1" r=".49"/>
<circle cx="251.5" cy="99.1" r=".49"/>
<circle cx="246.4" cy="99.1" r=".49"/>
<circle cx="246.4" cy="91.5" r=".49"/>
<circle cx="241.3" cy="91.5" r=".49"/>
<circle cx="256.6" cy="91.5" r=".49"/>
<circle cx="251.5" cy="91.5" r=".49"/>
<circle cx="111.8" cy="88.9" r=".49"/>
<circle cx="61" cy="165.1" r=".49"/>
<circle cx="40.7" cy="157.5" r=".49"/>
<circle cx="101.1" cy="157.5" r=".49"/>
<circle cx="111.3" cy="157.5" r=".49"/>
<circle cx="101.6" cy="157.5" r=".49"/>
<circle cx="116.9" cy="165.1" r=".49"/>
<circle cx="111.3" cy="165.1" r=".49"/>
<circle cx="101.6" cy="152.4" r=".49"/>
<circle cx="250.2" cy="144.8" r=".49"/>
<circle cx="255.3" cy="144.8" r=".49"/>
<circle cx="261.6" cy="144.8" r=".49"/>
<circle cx="274.3" cy="144.8" r=".49"/>
<circle cx="243.9" cy="156.2" r=".49"/>
<circle cx="186.7" cy="167.7" r=".49"/>
<circle cx="235.5" cy="156.2" r=".49"/>
<circle cx="250.2" cy="158.8" r=".49"/>
<circle cx="235.5" cy="166.4" r=".49"/>
<circle cx="235" cy="167.7" r=".49"/>
<circle cx="204.5" cy="167.7" r=".49"/>
<circle cx="261.6" cy="91.5" r=".49"/>
<circle cx="266.7" cy="91.5" r=".49"/>
<circle cx="271.8" cy="91.5" r=".49"/>
<circle cx="276.9" cy="91.5" r=".49"/>
<circle cx="282" cy="91.5" r=".49"/>
<circle cx="256.6" cy="99.1" r=".49"/>
<circle cx="261.6" cy="99.1" r=".49"/>
<circle cx="266.7" cy="99.1" r=".49"/>
<circle cx="271.8" cy="99.1" r=".49"/>
<circle cx="276.9" cy="99.1" r=".49"/>
<circle cx="282" cy="99.1" r=".49"/>
<circle cx="190.5" cy="88.9" r=".49"/>
<circle cx="190.5" cy="104.2" r=".49"/>
<circle cx="182.9" cy="102.6" r=".49"/>
<circle cx="157.5" cy="111.8" r=".49"/>
<circle cx="167.7" cy="111.8" r=".49"/>
</g>
<g font-size="5.3">
<text x="198.2" y="88.3">0603 22uF</text>
<text x="58.5" y="182.3">触控IC</text>
<text x="208.3" y="182.3">DC-DC</text>
</g>
<g font-size="2.3" fill="#000080">
<text x="60.2" y="8.7">U1</text>
<text x="12.7" y="24">T1</text>
<text x="12.7" y="27">TEST</text>
<text x="12.7" y="37.7">D1</text>
<text x="28" y="40.2">C1</text>
<text x="12.7" y="45.3">10V Zener</text>
<text x="208.3" y="46.6">D2</text>
<text x="45.8" y="50.4">C2</text>
<text x="208.3" y="57">RB521S-30</text>
<text x="35.1" y="63.1">R1</text>
<text x="35.1" y="66.1">43K</text>
<text x="188" y="69.7">T2</text>
<text x="35.6" y="75.8">C3</text>
<text x="188" y="72.7">TEST</text>
<text x="238.8" y="77">D3</text>
<text x="111.8" y="83.4">C4</text>
<text x="179.4" y="83.4">R2</text>
<text x="179.4" y="86.4">750K</text>
<text x="238.8" y="87.5">RB521S-30</text>
<text x="182.9" y="93.6">D4</text>
<text x="190.5" y="93.6">C5</text>
<text x="195.6" y="93.6">C6</text>
<text x="200.7" y="93.6">C7</text>
<text x="205.8" y="93.6">C8</text>
<text x="210.9" y="93.6">C9</text>
<text x="215.9" y="93.6">C10</text>
<text x="221" y="93.6">C11</text>
<text x="226.1" y="93.6">C12</text>
<text x="231.2" y="93.6">C13</text>
<text x="236.3" y="93.6">C14</text>
<text x="241.3" y="93.6">C15</text>
<text x="246.4" y="93.6">C16</text>
<text x="251.5" y="93.6">C17</text>
<text x="256.6" y="93.6">C18</text>
<text x="261.7" y="93.6">C19</text>
<text x="266.7" y="93.6">C20</text>
<text x="271.8" y="93.6">C21</text>
<text x="276.9" y="93.6">C22</text>
<text x="282" y="93.6">C23</text>
<text x="287.1" y="93.6">C24</text>
<text x="155" y="100.2">T6</text>
<text x="182.9" y="101.2">10V Zener</text>
<text x="60.2" y="102.2">TN2115s1</text>
<text x="147.4" y="107.5">T5</text>
<text x="155" y="103.2">MARK1</text>
<text x="179.4" y="103.7">R3</text>
<text x="179.4" y="106.8">150K</text>
<text x="147.4" y="117.9">MARK2</text>
<text x="188" y="120.5">T3</text>
<text x="188" y="123.5">TEST</text>
<text x="72.9" y="143.3">U3</text>
<text x="196.1" y="140.8">U2</text>
<text x="48.3" y="146.9">R4</text>
<text x="58.5" y="146.9">1K</text>
<text x="173.5" y="149.4">R5</text>
<text x="256.6" y="148.2">C25</text>
<text x="268" y="149.4">C26</text>
<text x="246.4" y="150.7">R6</text>
<text x="255.3" y="153.2">15pF</text>
<text x="264.2" y="153.2">4.7uF 6.3V</text>
<text x="25.4" y="157.1">T4</text>
<text x="48.3" y="157.1">R7</text>
<text x="55.9" y="157.1">100R</text>
<text x="169" y="160.9">4.7uF 25V</text>
<text x="171.7" y="158.3">C27</text>
<text x="228.6" y="159.6">R8</text>
<text x="25.4" y="162.1">CON1</text>
<text x="43.2" y="162.1">C28</text>
<text x="76.2" y="162.1">TW301</text>
<text x="94" y="162.1">C29</text>
<text x="104.2" y="162.1">C30</text>
<text x="196.9" y="164.7">TPS62122DRVR</text>
</g>
<g font-size="2.3" fill="#f00">
<text x="26.2" y="16.3">TN_RFA+</text>
<text x="41.2" y="14.6">TN_RFA+</text>
<text x="41.2" y="17.1">TN_RFA-</text>
<text x="114.9" y="14.6">SPI_TXD</text>
<text x="114.9" y="17.1">SPI_RXD</text>
<text x="134.7" y="15.8">GPIO10</text>
<text x="26.2" y="21.4">TN_RFB+</text>
<text x="26.2" y="24">TN_RFB-</text>
<text x="26.2" y="18.9">TN_RFA-</text>
<text x="41.2" y="19.6">TN_RFB+</text>
<text x="41.2" y="22.2">TN_RFB-</text>
<text x="114.9" y="22.2">SPI_CLK</text>
<text x="114.9" y="19.6">SPI_CS</text>
<text x="134.7" y="23.5">GPIO7</text>
<text x="134.7" y="20.9">GPIO8</text>
<text x="134.7" y="18.4">GPIO9</text>
<text x="114.9" y="27.3">I2C_SCL</text>
<text x="114.9" y="29.8">I2C_SDA</text>
<text x="134.7" y="28.5">GPIO6</text>
<text x="114.9" y="34.9">UART_TXD</text>
<text x="134.7" y="31.1">GPIO5</text>
<text x="114.9" y="37.4">UART_RXD</text>
<text x="134.7" y="38.7">GPIO3</text>
<text x="134.7" y="36.2">GPIO4</text>
<text x="114.9" y="45.3">GPIO1</text>
<text x="114.9" y="47.8">GPIO0</text>
<text x="114.9" y="42.7">GPIO2</text>
<text x="134.7" y="46.3">GPIO1</text>
<text x="134.7" y="43.8">GPIO2</text>
<text x="134.7" y="48.9">GPIO0</text>
<text x="183.7" y="51.9">TN_RFC+</text>
<text x="183.7" y="64.6">TN_RFC-</text>
<text x="16" y="69.7">TN_nRST</text>
<text x="107.2" y="68.1">SWDIO</text>
<text x="107.2" y="70.7">SWCLK</text>
<text x="122" y="69.2">TN_SWDIO</text>
<text x="122" y="71.7">TN_SWCLK</text>
<text x="119.4" y="89.5">GND</text>
<text x="158" y="94.6">GPIO0</text>
<text x="170.7" y="93.5">GPIO0</text>
<text x="20.9" y="147.9">GPIO4</text>
<text x="31" y="146.6">UART_TXD</text>
<text x="153" y="149.4">GPIO1</text>
<text x="142.8" y="150.5">GPIO1</text>
<text x="66.1" y="165.7">GND</text>
<text x="124.5" y="165.7">GND</text>
</g>
<g font-size="2.3">
<text x="55.4" y="14.7">7</text>
<text x="55.4" y="17.3">8</text>
<text x="100.9" y="14.7">27</text>
<text x="100.9" y="17.3">28</text>
<text x="55.4" y="19.8">5</text>
<text x="55.4" y="22.4">6</text>
<text x="100.9" y="22.4">25</text>
<text x="100.9" y="19.8">26</text>
<text x="21.4" y="29.5">VHARV</text>
<text x="54.1" y="27.4">14</text>
<text x="54.1" y="24.9">15</text>
<text x="100.9" y="27.4">38</text>
<text x="100.9" y="30">39</text>
<text x="54.1" y="32.5">16</text>
<text x="100.9" y="35.1">33</text>
<text x="41.4" y="38.9">VCAP</text>
<text x="54.1" y="37.6">17</text>
<text x="100.9" y="37.6">34</text>
<text x="28" y="42.8">1UF 10V</text>
<text x="33.1" y="43.8">VDD18</text>
<text x="54.1" y="42.7">10</text>
<text x="54.1" y="47.8">18</text>
<text x="55.4" y="45.2">2</text>
<text x="100.9" y="47.8">35</text>
<text x="100.9" y="45.2">36</text>
<text x="100.9" y="42.7">37</text>
<text x="220.5" y="47.3">VHARV</text>
<text x="45.8" y="52.9">0.1UF</text>
<text x="54.1" y="50.3">19</text>
<text x="54.1" y="52.8">24</text>
<text x="100.9" y="52.8">30</text>
<text x="132.1" y="53.9">VDD33</text>
<text x="23.2" y="58">GND</text>
<text x="30.5" y="55.5">VDD33</text>
<text x="54.1" y="57.9">11</text>
<text x="100.9" y="55.4">31</text>
<text x="100.9" y="57.9">40</text>
<text x="40.9" y="60.5">GND</text>
<text x="54.1" y="63">12</text>
<text x="100.9" y="63">1</text>
<text x="100.9" y="60.5">3</text>
<text x="114.3" y="64.1">GND</text>
<text x="54.1" y="68.1">32</text>
<text x="100.9" y="68.1">23</text>
<text x="100.9" y="70.6">29</text>
<text x="221.3" y="70.7">GND</text>
<text x="100.9" y="75.7">4</text>
<text x="122" y="76.8">VDD33</text>
<text x="172.3" y="75.3">VCAP</text>
<text x="248.5" y="77.8">VHARV</text>
<text x="35.6" y="78.3">20nF</text>
<text x="54.1" y="78.2">13</text>
<text x="54.1" y="80.8">41</text>
<text x="100.9" y="78.2">9</text>
<text x="30.8" y="88.5">GND</text>
<text x="100.9" y="85.9">20</text>
<text x="100.9" y="88.4">21</text>
<text x="111.8" y="88.5">1UF</text>
<text x="100.9" y="90.9">22</text>
<text x="109.5" y="96.1">GND</text>
<text x="190.5" y="98.6">22uF</text>
<text x="195.6" y="98.6">22uF</text>
<text x="200.7" y="98.6">22uF</text>
<text x="205.8" y="98.6">22uF</text>
<text x="210.9" y="98.6">22uF</text>
<text x="215.9" y="98.6">22uF</text>
<text x="221" y="98.6">22uF</text>
<text x="226.1" y="98.6">22uF</text>
<text x="231.2" y="98.6">22uF</text>
<text x="236.3" y="98.6">22uF</text>
<text x="241.3" y="98.6">22uF</text>
<text x="246.4" y="98.6">22uF</text>
<text x="251.5" y="98.6">22uF</text>
<text x="256.6" y="98.6">22uF</text>
<text x="261.7" y="98.6">22uF</text>
<text x="266.7" y="98.6">22uF</text>
<text x="271.8" y="98.6">22uF</text>
<text x="276.9" y="98.6">22uF</text>
<text x="282" y="98.6">22uF</text>
<text x="287.1" y="98.6">22uF</text>
<text x="165.4" y="121.5">GND</text>
<text x="270.6" y="135">VCC_EINK</text>
<text x="163.9" y="141.3">VCAP</text>
<text x="68.1" y="146.8">1</text>
<text x="90.7" y="146.8">6</text>
<text x="180.4" y="149.4">20K</text>
<text x="191.3" y="144.3">5</text>
<text x="191.3" y="149.4">4</text>
<text x="216.5" y="144.3">1</text>
<text x="216.5" y="149.4">3</text>
<text x="236.3" y="146.7">22UH</text>
<text x="68.1" y="151.9">2</text>
<text x="90.7" y="151.9">5</text>
<text x="106.7" y="153">VCC_EINK</text>
<text x="191.3" y="154.4">6</text>
<text x="216.5" y="154.4">2</text>
<text x="246.4" y="154.5">560K</text>
<text x="68.1" y="157">3</text>
<text x="90.7" y="157">4</text>
<text x="204" y="160.6" transform="rotate(-90 204 160.6)">7</text>
<text x="43.2" y="164.7">10pF</text>
<text x="94" y="164.7">4.7uF 6.3V</text>
<text x="111.8" y="164.7">0.1uF</text>
<text x="229.9" y="164.7">180K</text>
<text x="58.7" y="172.3">GND</text>
<text x="114.6" y="177.4">GND</text>
<text x="202" y="176.1">GND</text>
</g>
<g font-size="2.3" fill="#004080">
<text x="59.7" y="16.3">RF_AP</text>
<text x="79.5" y="16.3">GPIO07/SPI_TXD</text>
<text x="59.7" y="21.4">RF_BP</text>
<text x="59.7" y="24">RF_BM</text>
<text x="59.7" y="18.9">RF_AM</text>
<text x="79.2" y="18.9">GPIO08/SPI_RXD</text>
<text x="79.5" y="24">GPIO10/SPI_CLK</text>
<text x="80.8" y="21.4">GPIO09/SPI_CS</text>
<text x="59.7" y="29">RF_CM</text>
<text x="59.7" y="26.5">RF_CP</text>
<text x="79.7" y="29">GPIO11/I2C_SCL</text>
<text x="59.7" y="34.1">HARV</text>
<text x="79.4" y="31.6">GPIO12/I2C_SDA</text>
<text x="59.7" y="39.2">VCAP</text>
<text x="76.7" y="39.2">GPIO06/UART_RXD</text>
<text x="76.9" y="36.7">GPIO05/UART_TXD</text>
<text x="59.7" y="46.8">DVDD18_1</text>
<text x="59.7" y="44.3">AVDD18</text>
<text x="89.6" y="46.8">GPIO01</text>
<text x="89.6" y="44.3">GPIO02</text>
<text x="59.7" y="49.4">DVDD18_2</text>
<text x="59.7" y="51.9">DVDD18_3</text>
<text x="89.6" y="49.4">GPIO00</text>
<text x="59.7" y="59.5">VREF1P2</text>
<text x="59.7" y="54.4">DVDD18_4</text>
<text x="87.8" y="57">CLK_SEL</text>
<text x="88.2" y="59.5">CHM_EN</text>
<text x="89.8" y="54.4">CLK_IN</text>
<text x="59.7" y="64.6">VBG</text>
<text x="86.5" y="62.1">I2C_ADDR</text>
<text x="88.4" y="64.6">PRO_EN</text>
<text x="59.7" y="69.7">RESETN</text>
<text x="81.1" y="69.7">GPIO03/SWDIO</text>
<text x="80.6" y="72.2">GPIO04/SWTCK</text>
<text x="86.4" y="77.3">AVDD33_1</text>
<text x="59.7" y="79.8">GND1</text>
<text x="59.7" y="82.4">PAD_GND</text>
<text x="86.4" y="79.8">AVDD33_2</text>
<text x="91.5" y="87.5">GND2</text>
<text x="91.5" y="90">GND3</text>
<text x="91.5" y="92.5">GND4</text>
<text x="72.4" y="148.4">OUT</text>
<text x="83" y="148.4">STG</text>
<text x="195.6" y="145.9">VIN</text>
<text x="209.6" y="145.9">SW</text>
<text x="72.4" y="153.5">GND</text>
<text x="82.8" y="153.5">VDD</text>
<text x="195.6" y="151">EN</text>
<text x="210.5" y="151">FB</text>
<text x="72.4" y="158.6">SO</text>
<text x="83.2" y="158.6">SLH</text>
<text x="195.6" y="156">GND1</text>
<text x="205.6" y="156.3" transform="rotate(-90 205.6 156.3)">GND2</text>
<text x="207.1" y="156">VOUT</text>
</g>
<g font-size="1.8">
<text x="31.7" y="1.9">5</text>
<text x="90.1" y="1.9">4</text>
<text x="148.5" y="1.9">3</text>
<text x="206.8" y="1.9">2</text>
<text x="265.2" y="1.9">1</text>
<text x=".7" y="29.8">D</text>
<text x="295.1" y="29.8">D</text>
<text x=".7" y="80.9">C</text>
<text x="295.1" y="80.9">C</text>
<text x=".7" y="132.1">B</text>
<text x="295.1" y="132.1">B</text>
<text x=".7" y="183.3">A</text>
<text x="295.1" y="183.3">A</text>
<text x="31.7" y="209.2">5</text>
<text x="90.1" y="209.2">4</text>
<text x="148.5" y="209.2">3</text>
<text x="206.8" y="209.2">2</text>
<text x="265.2" y="209.2">1</text>
</g>
</svg>
